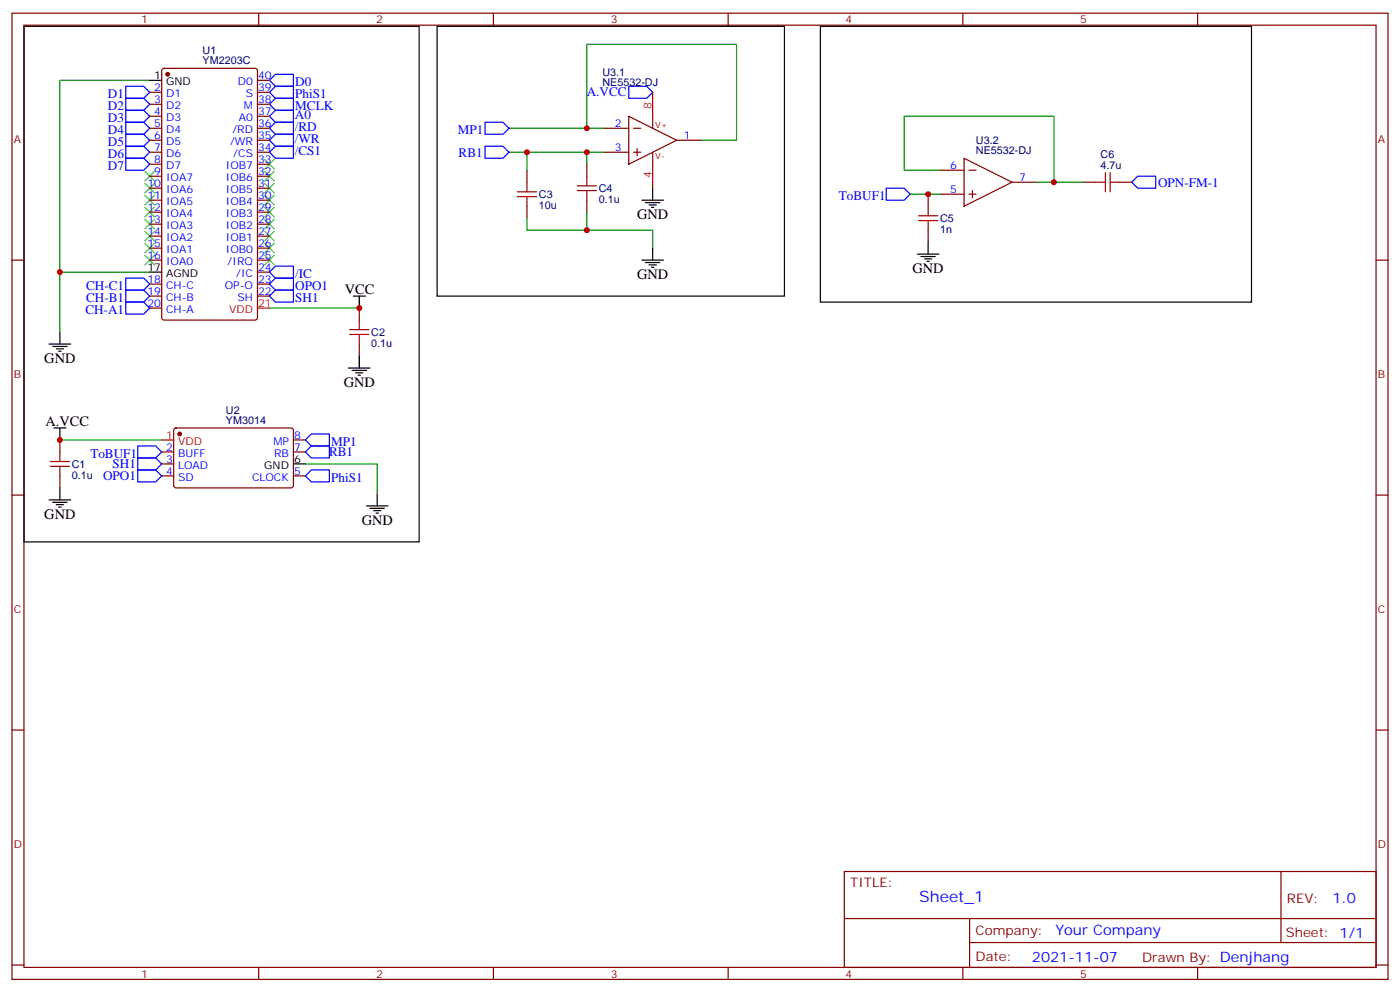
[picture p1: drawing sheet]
<svg xmlns="http://www.w3.org/2000/svg" width="412mm" height="292mm" viewBox="0 0 412 292" stroke-linecap="round" stroke-linejoin="round" font-family="sans-serif">
<g fill="none" stroke="#870000" stroke-width=".35">
<path d="M3.5 3.9h405.4v284.3h-405.4zM7.1 7.4h398.2v277.3h-398.2zM76.2 3.9v3.5M145.3 3.9v3.5M214.5 3.9v3.5M283.6 3.9v3.5M352.8 3.9v3.5M44.1 27.2h3.5M44.1 30.7h3.5M44.1 34.2h3.5M44.1 37.7h3.5M47.9 20.3l.4-.2h26.8l.7 .4v73l-.4 .6-27.1 .1-.6-.5-.1-72.9z"/>
<path d="M75.8 27.2h3.6M75.8 30.7h3.6M75.8 34.2h3.6M75.8 37.7h3.6M75.8 23.6h3.6M178.2 37.7h7M185.2 34.2l14.1 7.1-14.1 7zM186.6 37.7h2.1M192.3 34.2v3.5M44.1 41.3h3.5M44.1 44.8h3.5M44.1 48.3h3.5"/>
<path d="M44.1 51.9h3.5M44.1 55.4h3.5M44.1 58.9h3.5M75.8 41.3h3.6M75.8 44.8h3.6M75.8 48.3h3.6M75.8 51.9h3.6M75.8 55.4h3.6M75.8 58.9h3.6M155.2 50.1v3.5M172.9 48.3v3.6M172.9 58.9v3.5"/>
<path d="M178.2 44.8h7M186.6 44.8h2.1M187.7 43.7v2.2M192.3 44.8v3.5M199.3 41.3h7.1M273.4 57.2v3.5M276.9 50.1h7.1M276.9 57.2h7.1M284 46.6l14.1 7-14.1 7.1zM285.4 50.1h2.1M285.4 57.2h2.1M286.5 56.1v2.1"/>
<path d="M298.1 53.6h7.1M319.3 53.6h3.5M329.8 53.6h3.6M3.5 76.6h3.6M44.1 76.6h3.5M44.1 62.4h3.5M44.1 66h3.5M44.1 69.5h3.5M44.1 73h3.5M75.8 76.6h3.6M75.8 62.4h3.6M75.8 66h3.6"/>
<path d="M75.8 69.5h3.6M75.8 73h3.6M155.2 60.7v3.5M273.4 67.7v3.6M405.3 76.6h3.6M44.1 83.6h3.5M44.1 87.1h3.5M44.1 90.7h3.5M75.8 83.6h3.6M75.8 87.1h3.6M75.8 80.1h3.6M105.8 90.7v3.5"/>
<path d="M105.8 101.2v3.6M17.6 129.5v3.5M47.6 133h3.6M47.6 136.5h3.6M51.4 126.1l.5-.2 34.1 .1 .4 .6v16.5l-.7 .5-34.1-.1-.4-.6v-16.3zM86.4 133h3.6M86.4 129.5h3.6M3.5 145.7h3.6M17.6 140.1v3.5M47.6 140.1h3.6M86.4 140.1h3.6M405.3 145.7h3.6"/>
<path d="M3.5 214.8h3.6M405.3 214.8h3.6M248.7 256.5h156.6v28.2h-156.6zM377.3 256.5v20.9M248.7 270.3h156.5M285.6 277.4h119.6M285.6 270.3v14.1M3.5 284h3.6M76.2 284.7v3.5M145.3 284.7v3.5M214.5 284.7v3.5M283.6 284.7v3.5"/>
<path d="M352.8 284.7v3.5M405.3 284h3.6"/>
</g>
<g fill="none" stroke="#3c3" stroke-width=".35">
<path d="M42.7 50.4l2.8 2.9M42.7 54l2.8 2.8M42.7 57.5l2.8 2.8M45.5 50.4l-2.8 2.9M45.5 54l-2.8 2.8M45.5 57.5l-2.8 2.8M78 57.5l2.8 2.8M78 54l2.8 2.8M78 50.4l2.8 2.9M78 46.9l2.8 2.8M80.8 57.5l-2.8 2.8M80.8 54l-2.8 2.8"/>
<path d="M80.8 50.4l-2.8 2.9M80.8 46.9l-2.8 2.8M42.7 61l2.8 2.9M42.7 64.6l2.8 2.8M42.7 68.1l2.8 2.8M42.7 71.6l2.8 2.8M42.7 75.1l2.8 2.9M45.5 61l-2.8 2.9M45.5 64.6l-2.8 2.8M45.5 68.1l-2.8 2.8M45.5 71.6l-2.8 2.8M45.5 75.1l-2.8 2.9"/>
<path d="M78 75.1l2.8 2.9M78 71.6l2.8 2.8M78 68.1l2.8 2.8M78 64.6l2.8 2.8M78 61l2.8 2.9M80.8 75.1l-2.8 2.9M80.8 71.6l-2.8 2.8M80.8 68.1l-2.8 2.8M80.8 64.6l-2.8 2.8M80.8 61l-2.8 2.9"/>
</g>
<g fill="none" stroke="#00f" stroke-width=".35">
<path d="M37 25.4h5.3l1.8 1.8-1.8 1.7h-5.3zM37 28.9h5.3l1.8 1.8-1.8 1.8h-5.3zM37 32.5h5.3l1.8 1.7-1.8 1.8h-5.3zM37 36h5.3l1.8 1.7-1.8 1.8h-5.3zM37 39.5h5.3l1.8 1.8-1.8 1.7h-5.3zM79.4 34.2l1.7-1.7h5.3v3.5h-5.3zM81.1 21.9h5.3v3.5h-5.3l-1.7-1.8zM81.1 25.4h5.3v3.5h-5.3l-1.7-1.7zM81.1 28.9h5.3v3.6h-5.3l-1.7-1.8zM81.1 36h5.3v3.5h-5.3l-1.7-1.8zM142.9 36h5.3l1.7 1.7-1.7 1.8h-5.3zM185.2 25.4h5.3l1.8 1.8-1.8 1.7h-5.3z"/>
<path d="M37 43h5.3l1.8 1.8-1.8 1.8h-5.3zM37 46.6h5.3l1.8 1.7-1.8 1.8h-5.3zM79.4 41.3l1.7-1.8h5.3v3.5h-5.3zM79.4 44.8l1.7-1.8h5.3v3.6h-5.3zM142.9 43h5.3l1.7 1.8-1.7 1.8h-5.3zM261.1 55.4h5.2l1.8 1.8-1.8 1.7h-5.2zM335.1 51.9h5.3v3.5h-5.3l-1.7-1.8zM37 81.8h5.3l1.8 1.8-1.8 1.8h-5.3zM37 85.4h5.3l1.8 1.7-1.8 1.8h-5.3zM37 88.9h5.3l1.8 1.8-1.8 1.7h-5.3zM79.4 80.1l1.7-1.8h5.3v3.5h-5.3zM79.4 83.6l1.7-1.8h5.3v3.6h-5.3z"/>
<path d="M79.4 87.1l1.7-1.7h5.3v3.5h-5.3zM40.6 131.2h5.3l1.7 1.8-1.7 1.8h-5.3zM40.6 138.3h5.3l1.7 1.8-1.7 1.7h-5.3zM40.6 134.8h5.3l1.7 1.7-1.7 1.8h-5.3zM91.7 138.3h5.3v3.5h-5.3l-1.7-1.7zM91.7 127.7h5.3v3.5h-5.3l-1.7-1.7zM91.7 131.2h5.3v3.6h-5.3l-1.7-1.8z"/>
</g>
<g fill="none" stroke="#000" stroke-width=".35">
<path d="M7.1 7.8h116.4v151.7h-116.4zM128.8 7.8h102.3v79.3h-102.3zM241.7 7.8h127v81.1h-127zM44.1 23.6h3.5M189.1 58.9h6.3M190.1 59.6h4.3M192.3 55.4v3.5M189.1 76.6h6.3M190.1 77.3h4.3M191.2 60.3h2.1M191.2 78h2.1M191.9 61h.7"/>
<path d="M191.9 78.7h.7M192.3 73v3.6M270.2 74.8h6.4M271.3 75.5h4.2M272.3 76.2h2.2M273 76.9h.8M273.4 71.3v3.5M17.6 97.7v3.5M44.1 80.1h3.5M104.1 87.1h3.5M105.8 87.1v3.6M14.5 101.2h6.3"/>
<path d="M15.5 102h4.3M16.6 102.7h2.1M17.3 103.4h.7M102.7 108.3h6.3M103.7 109h4.2M104.8 109.7h2.1M105.5 110.4h.7M105.8 104.8v3.5M15.9 125.9h3.5M17.6 125.9v3.6M86.4 136.5h3.6M14.5 147.1h6.3"/>
<path d="M15.5 147.8h4.3M16.6 148.5h2.1M17.3 149.2h.7M17.6 143.6v3.5M107.9 148.9h6.4M109 149.6h4.2M110.1 150.3h2.1M110.8 151h.7M111.1 145.3v3.6"/>
</g>
<g fill="none" stroke="#008700" stroke-width=".35">
<path d="M44.1 23.6h-26.5v56.5M149.9 37.7h28.3M172.9 37.7v-24.6h44.1v28.2h-10.6M149.9 44.8h28.3M155.2 44.8v5.3M172.9 44.8v3.5M268.1 57.2h8.8M276.9 50.1h-10.6v-15.9h44.1v19.4h-5.2M310.4 53.6h8.9M172.9 62.4v5.3h-17.7v-3.5M172.9 67.7h19.4v5.3M44.1 80.1h-26.5v17.6"/>
<path d="M79.4 90.7h26.4M17.6 129.5h30M90 136.5h21.1v8.8"/>
</g>
<g fill="none" stroke="#a10000" stroke-width=".35">
<path d="M152.4 56.4h5.6M152.4 57.9h5.6M155.2 53.6v2.8M155.2 57.9v2.8M170 56.1h5.7M170 54.7h5.7M172.9 51.9v2.8M172.9 56.1v2.8M322.8 53.6h2.8M325.6 50.8v5.6M327 50.8v5.6M327 53.6h2.8"/>
<path d="M270.6 64.9h5.6M270.6 63.5h5.6M273.4 60.7v2.8M273.4 64.9v2.8M103 98.4h5.7M103 97h5.7M105.8 94.2v2.8M105.8 98.4v2.8M14.8 137.2h5.7M14.8 135.8h5.7M17.6 133v2.8M17.6 137.2v2.9"/>
</g>
<g fill="#870000" stroke="#870000" stroke-width=".35">
<circle cx="49.4" cy="21.9" r=".53"/>
<circle cx="52.9" cy="127.7" r=".53"/>
</g>
<path d="M192.3 27.2v7M192.3 48.3v7.1M75.8 90.7h3.6M47.6 129.5h3.6" fill="none" stroke="#f00" stroke-width=".35"/>
<g fill="#c00">
<circle cx="17.6" cy="80.1" r=".88"/>
<circle cx="105.8" cy="90.7" r=".88"/>
<circle cx="17.6" cy="129.5" r=".88"/>
<circle cx="310.4" cy="53.6" r=".88"/>
<circle cx="273.4" cy="57.1" r=".88"/>
<circle cx="172.9" cy="37.7" r=".88"/>
<circle cx="155.2" cy="44.8" r=".88"/>
<circle cx="172.9" cy="44.8" r=".88"/>
<circle cx="172.9" cy="67.7" r=".88"/>
</g>
<text font-size="4.6" fill="#00f" x="270.8" y="265.5">Sheet_1</text>
<g font-size="4.2">
<text x="187.7" y="64.6">GND</text>
<text x="187.7" y="82.2">GND</text>
<text x="268.8" y="80.4">GND</text>
<text x="101.6" y="86.4">VCC</text>
<text x="13.1" y="106.9">GND</text>
<text x="101.2" y="113.9">GND</text>
<text x="13.4" y="125.2">A.VCC</text>
<text x="13.1" y="152.8">GND</text>
<text x="106.5" y="154.5">GND</text>
</g>
<g font-size="4.2" fill="#00f">
<text x="392.5" y="265.7">1.0</text>
<text x="310.9" y="275.3">Your Company</text>
<text x="304" y="283.1">2021-11-07</text>
</g>
<g font-size="3.9" fill="#00f">
<text x="31.8" y="28.9">D1</text>
<text x="87" y="25.4">D0</text>
<text x="87" y="28.9">PhiS1</text>
<text x="172.8" y="28.4">A.VCC</text>
<text x="31.8" y="32.5">D2</text>
<text x="31.8" y="36">D3</text>
<text x="86.9" y="34.9">A0</text>
<text x="87" y="32.5">MCLK</text>
<text x="31.8" y="39.5">D4</text>
<text x="86.9" y="38.5">/RD</text>
<text x="86.9" y="42">/WR</text>
<text x="134.8" y="39.5">MP1</text>
<text x="31.8" y="43">D5</text>
<text x="31.8" y="46.6">D6</text>
<text x="86.9" y="45.5">/CS1</text>
<text x="135.1" y="46.1">RB1</text>
<text x="31.8" y="50.1">D7</text>
<text x="247.1" y="58.9">ToBUF1</text>
<text x="341.1" y="54.9">OPN-FM-1</text>
<text x="87" y="81.8">/IC</text>
<text x="25.4" y="85.4">CH-C1</text>
<text x="25.4" y="88.9">CH-B1</text>
<text x="87" y="85.4">OPO1</text>
<text x="87" y="88.9">SH1</text>
<text x="25.1" y="92.4">CH-A1</text>
<text x="97.5" y="131.2">MP1</text>
<text x="26.6" y="134.8">ToBUF1</text>
<text x="33.2" y="137.6">SH1</text>
<text x="96.9" y="134.3">RB1</text>
<text x="30.4" y="141.1">OPO1</text>
<text x="97.5" y="141.8">PhiS1</text>
</g>
<g font-size="3.9" fill="#800">
<text x="250.5" y="261.1">TITLE:</text>
<text x="379.1" y="265.7">REV:</text>
<text x="287.4" y="275.3">Company:</text>
<text x="378.7" y="275.9">Sheet: 1/1</text>
<text x="287.4" y="282.9">Date:</text>
<text x="336.4" y="283">Drawn By: Denjhang</text>
</g>
<g font-size="3.2" fill="#800">
<text x="41.6" y="6.9">1</text>
<text x="110.8" y="6.9">2</text>
<text x="179.9" y="6.9">3</text>
<text x="249.1" y="6.9">4</text>
<text x="318.2" y="6.9">5</text>
<text x="4.1" y="42">A</text>
<text x="405.9" y="42">A</text>
<text x="4.1" y="111.1">B</text>
<text x="405.9" y="111.1">B</text>
<text x="4.1" y="180.3">C</text>
<text x="405.9" y="180.3">C</text>
<text x="4.1" y="249.4">D</text>
<text x="405.9" y="249.4">D</text>
<text x="41.6" y="287.7">1</text>
<text x="110.8" y="287.7">2</text>
<text x="179.9" y="287.7">3</text>
<text x="249.1" y="287.7">4</text>
<text x="318.2" y="287.7">5</text>
</g>
<g font-size="3.2" fill="#000080">
<text x="59.7" y="15.8">U1</text>
<text x="59.7" y="19">YM2203C</text>
<text x="177.4" y="22.4">U3.1</text>
<text x="177.4" y="25.4">NE5532-DJ</text>
<text x="287.5" y="45.3">NE5532-DJ</text>
<text x="287.5" y="42.3">U3.2</text>
<text x="324.2" y="46.5">C6</text>
<text x="324.2" y="49.7">4.7u</text>
<text x="158.7" y="58.3">C3</text>
<text x="176.4" y="59.7">0.1u</text>
<text x="176.4" y="56.5">C4</text>
<text x="158.7" y="61.5">10u</text>
<text x="276.9" y="65.3">C5</text>
<text x="276.9" y="68.6">1n</text>
<text x="109.4" y="98.9">C2</text>
<text x="109.4" y="102">0.1u</text>
<text x="66.6" y="124.9">YM3014</text>
<text x="66.6" y="121.9">U2</text>
<text x="21.2" y="137.7">C1</text>
<text x="21.2" y="140.8">0.1u</text>
</g>
<g font-size="3.2">
<text x="45.4" y="23.3">1</text>
<text x="48.9" y="25">GND</text>
<text x="43.4" y="79.7">17</text>
<text x="48.9" y="81.5">AGND</text>
<text x="77.8" y="137.9">GND</text>
<text x="86.6" y="136.2">6</text>
</g>
<g font-size="3.2" fill="#00f">
<text x="76" y="23.3">40</text>
<text x="45.4" y="26.8">2</text>
<text x="48.9" y="28.6">D1</text>
<text x="70.1" y="25">D0</text>
<text x="72.4" y="28.6">S</text>
<text x="76" y="26.8">39</text>
<text x="45.4" y="30.3">3</text>
<text x="45.4" y="33.9">4</text>
<text x="48.9" y="32.1">D2</text>
<text x="48.9" y="35.6">D3</text>
<text x="70.4" y="35.6">A0</text>
<text x="71.9" y="32.1">M</text>
<text x="76" y="33.9">37</text>
<text x="76" y="30.3">38</text>
<text x="45.4" y="37.4">5</text>
<text x="45.4" y="40.9">6</text>
<text x="48.9" y="39.2">D4</text>
<text x="68.4" y="39.2">/RD</text>
<text x="76" y="40.9">35</text>
<text x="76" y="37.4">36</text>
<text x="181.1" y="37.4">2</text>
<text x="201.4" y="40.9">1</text>
<text x="45.4" y="44.4">7</text>
<text x="45.4" y="48">8</text>
<text x="48.9" y="42.7">D5</text>
<text x="48.9" y="46.2">D6</text>
<text x="67.8" y="42.7">/WR</text>
<text x="68.7" y="46.2">/CS</text>
<text x="76" y="48">33</text>
<text x="76" y="44.4">34</text>
<text x="181.1" y="44.4">3</text>
<text x="45.4" y="51.5">9</text>
<text x="48.9" y="49.7">D7</text>
<text x="48.9" y="53.3">IOA7</text>
<text x="66.5" y="53.3">IOB6</text>
<text x="66.5" y="49.7">IOB7</text>
<text x="76" y="51.5">32</text>
<text x="279.9" y="49.7">6</text>
<text x="300.2" y="53.3">7</text>
<text x="43.4" y="55">10</text>
<text x="43.4" y="58.6">11</text>
<text x="48.9" y="56.8">IOA6</text>
<text x="66.5" y="56.8">IOB5</text>
<text x="76" y="58.6">30</text>
<text x="76" y="55">31</text>
<text x="279.9" y="56.8">5</text>
<text x="43.4" y="62.1">12</text>
<text x="43.4" y="65.6">13</text>
<text x="48.9" y="60.3">IOA5</text>
<text x="48.9" y="63.9">IOA4</text>
<text x="66.5" y="63.9">IOB3</text>
<text x="66.5" y="60.3">IOB4</text>
<text x="76" y="65.6">28</text>
<text x="76" y="62.1">29</text>
<text x="43.4" y="69.1">14</text>
<text x="48.9" y="67.4">IOA3</text>
<text x="48.9" y="70.9">IOA2</text>
<text x="66.5" y="70.9">IOB1</text>
<text x="66.5" y="67.4">IOB2</text>
<text x="76" y="69.1">27</text>
<text x="43.4" y="72.7">15</text>
<text x="43.4" y="76.2">16</text>
<text x="48.9" y="74.4">IOA1</text>
<text x="48.9" y="78">IOA0</text>
<text x="66.5" y="74.4">IOB0</text>
<text x="67.1" y="78">/IRQ</text>
<text x="76" y="76.2">25</text>
<text x="76" y="72.7">26</text>
<text x="43.4" y="83.3">18</text>
<text x="69.6" y="81.5">/IC</text>
<text x="76" y="83.3">23</text>
<text x="76" y="79.7">24</text>
<text x="43.4" y="86.8">19</text>
<text x="48.9" y="85">CH-C</text>
<text x="48.9" y="88.5">CH-B</text>
<text x="66.2" y="85">OP-O</text>
<text x="70" y="88.5">SH</text>
<text x="76" y="86.8">22</text>
<text x="43.4" y="90.3">20</text>
<text x="48.9" y="92.1">CH-A</text>
<text x="80.5" y="130.9">MP</text>
<text x="86.6" y="129.1">8</text>
<text x="49" y="132.6">2</text>
<text x="49" y="136.2">3</text>
<text x="52.5" y="134.4">BUFF</text>
<text x="52.5" y="137.9">LOAD</text>
<text x="80.7" y="134.4">RB</text>
<text x="86.6" y="132.6">7</text>
<text x="49" y="139.7">4</text>
<text x="52.5" y="141.5">SD</text>
<text x="74.2" y="141.5">CLOCK</text>
<text x="86.6" y="139.7">5</text>
</g>
<g font-size="3.2" fill="#f00">
<text x="191.9" y="32.1" transform="rotate(-90 191.9 32.1)">8</text>
<text x="191.9" y="52.5" transform="rotate(-90 191.9 52.5)">4</text>
<text x="67.5" y="92.1">VDD</text>
<text x="76" y="90.3">21</text>
<text x="49" y="129.1">1</text>
<text x="52.5" y="130.9">VDD</text>
</g>
<g font-size="2.5" fill="#800">
<text x="193" y="37.7">V+</text>
<text x="193" y="46.9">V-</text>
</g>
</svg>
